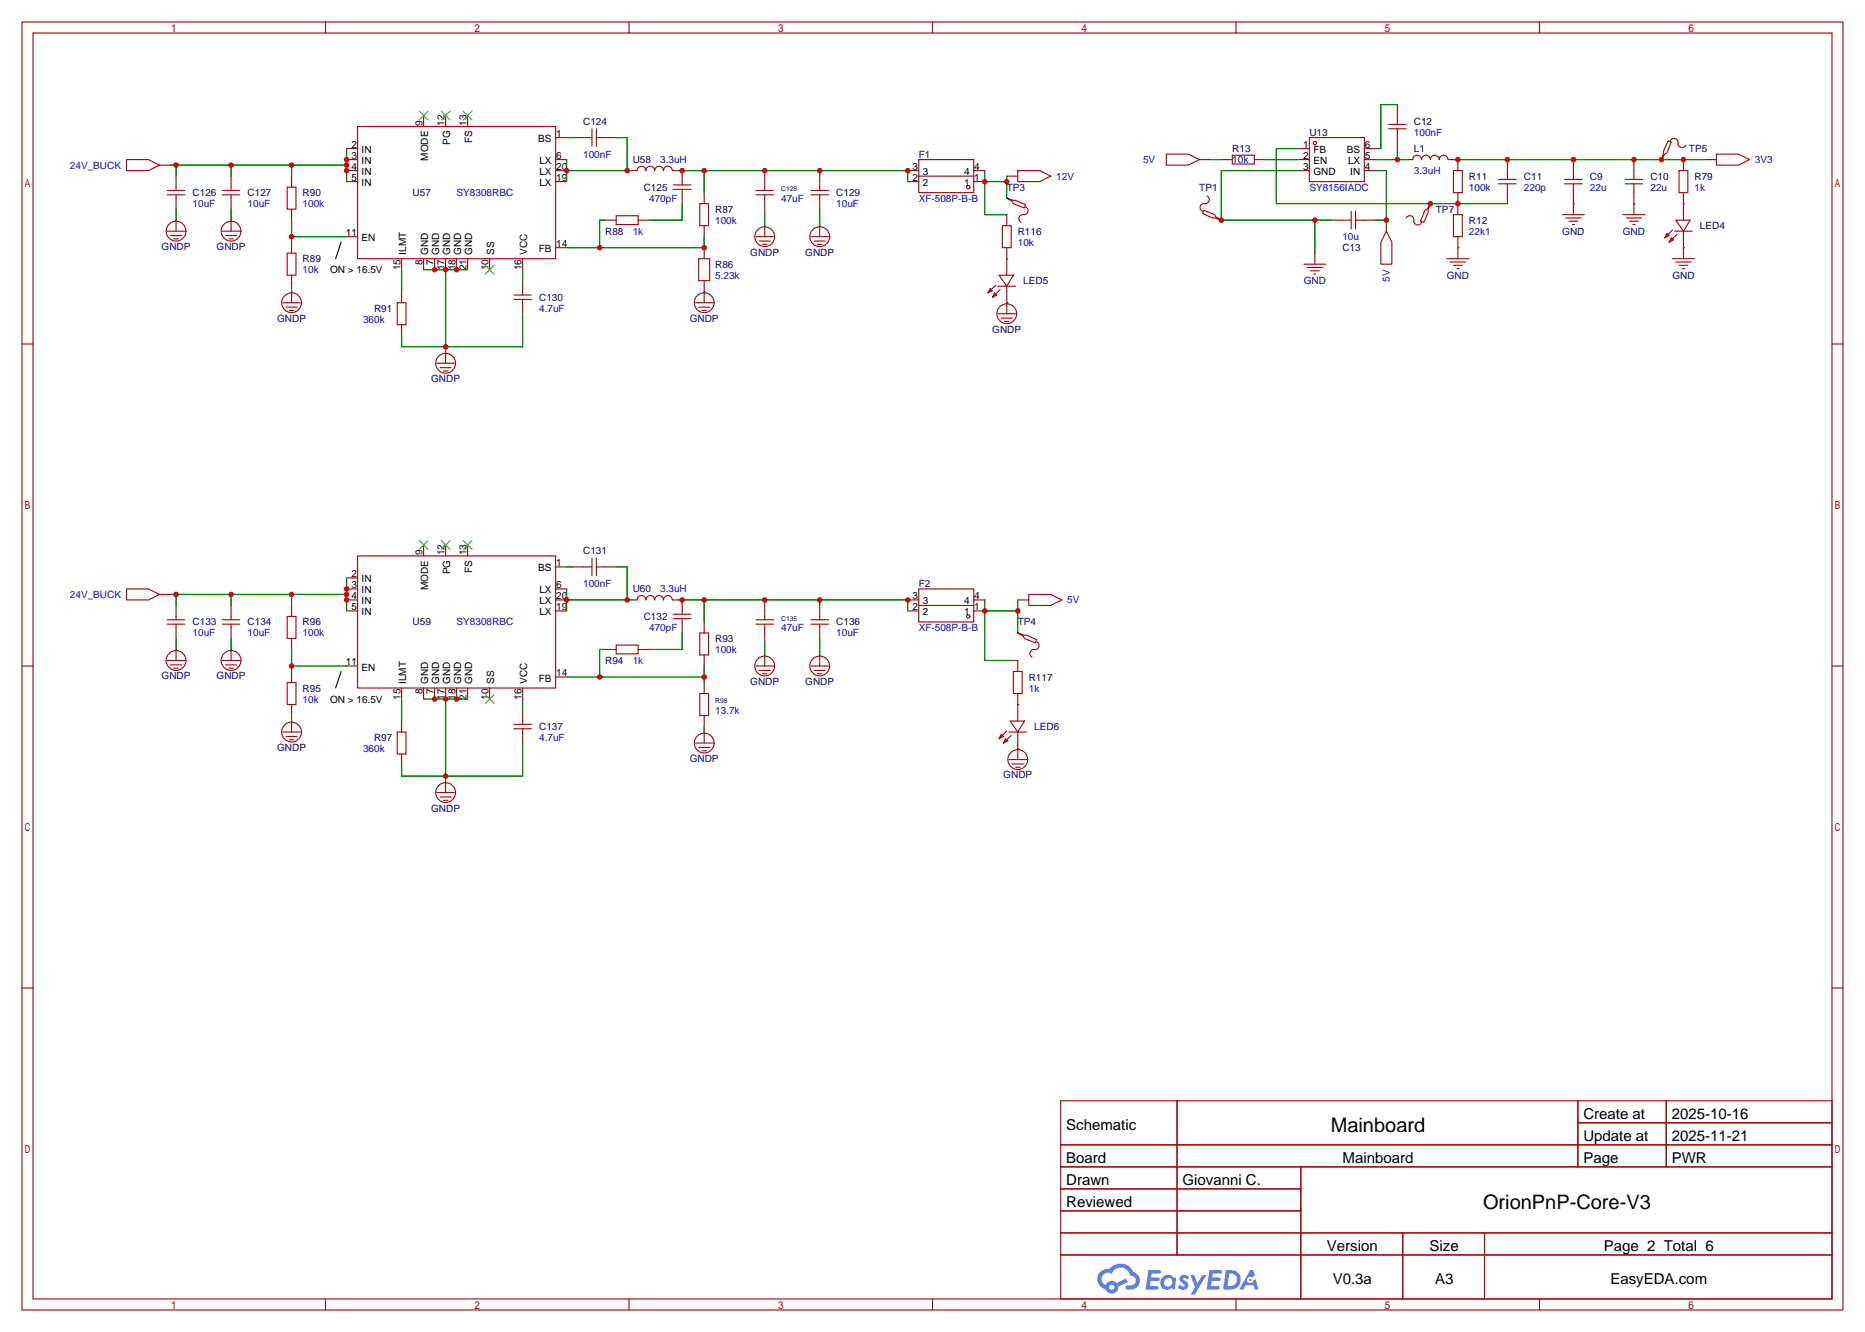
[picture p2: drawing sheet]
<svg xmlns="http://www.w3.org/2000/svg" width="431mm" height="307mm" viewBox="0 0 431 307" stroke-linecap="round" stroke-linejoin="round" font-family="sans-serif">
<g fill="none" stroke="#a10000" stroke-width=".25">
<path d="M5.1 5.1h420.3v297.2h-420.3zM7.6 7.6h415.3v292.1h-415.3zM75.1 5.1v2.5M145.2 5.1v2.5M215.3 5.1v2.5M285.3 5.1v2.5M355.4 5.1v2.5M5.1 79.4h2.5M422.9 79.4h2.5M5.1 153.7h2.5M422.9 153.7h2.5M5.1 228h2.5"/>
<path d="M422.9 228h2.5M244.9 254h178v45.7h-178zM271.7 254v35.6M364.3 254v15.2M364.3 259.1h58.6M384.7 254v15.2M244.9 264.2h178M244.9 269.2h178M244.9 274.3h55.4M244.9 279.4h55.4M300.3 269.2v30.5M75.1 299.7v2.6"/>
<path d="M145.2 299.7v2.6M215.3 299.7v2.6M244.9 284.5h178M244.9 289.6h178M285.3 299.7v2.6M323.8 284.5v15.2M342.7 284.5v15.2M355.4 299.7v2.6"/>
</g>
<g fill="#5487ff">
<path d="M272.6 294.4a1.3 1.3 0 0 1 1.8 .3l-.4 .6a.54 .54 0 0 0-.9-.2l.1 .2a1.28 1.28 0 0 1 .8 2 1.53 1.53 0 0 1-2.2-.3l.6-.6 .7 .5a.31 .31 0 0 0 .4-.3 .31 .31 0 0 0-.3-.4 1.12 1.12 0 0 1-.6-1.8z"/>
<path d="M274.9 294.2h.8l.7 2 1.2-2h.9l-2.7 4.5h-.9l.9-1.6z"/>
<path d="M265.1 293h2.3a.46 .46 0 0 1 .5 .1 .46 .46 0 0 1 .1 .5l-.4 .2h-1.7l-.2 1h1.7a.4 .4 0 0 1 .3 .4 .4 .4 0 0 1-.4 .4h-1.7l-.2 1.2h1.4a.46 .46 0 0 1 .5 0 .46 .46 0 0 1 .1 .5l-.3 .2h-2.6z"/>
<path d="M279.2 293.1h2.3a.47 .47 0 0 1 .5 0 .47 .47 0 0 1 .1 .5l-.4 .2h-1.7l-.2 1h1.7a.4 .4 0 0 1 .3 .4 .4 .4 0 0 1-.4 .4h-1.7l-.1 1.2 1.3-.1a.46 .46 0 0 1 .5 .1 .46 .46 0 0 1 .1 .5l-.3 .2h-2.6z"/>
<path d="M288.6 293.1h.7l.4 1.3-.7 .3a.75 .75 0 0 0-1.1 .3 .75 .75 0 0 0 .5 1.1 .75 .75 0 0 0 1-.7l.5-.3 .6 2.4h-.9l-.2-.9h-1.8l-.6 .9h-.9z"/>
<path d="M283 293.1l-.6 4.4h1.4a2.27 2.27 0 0 0 2.6-2.2 2.27 2.27 0 0 0-2.7-2.2zM283.8 293.8a1.5 1.5 0 0 1 1.8 1.6 1.5 1.5 0 0 1-2 1.4h-.2z"/>
<path d="M268.4 294.7a1.6 1.6 0 0 0-.3 2.3 1.6 1.6 0 0 0 2.3 .2l.8 .3 .3-2.4-.2-.3-.4-.1a1.58 1.58 0 0 0-2.5 0zM269 295.2a.99 .99 0 0 1 1.7 .6 .99 .99 0 0 1-1.4 1.1 .98 .98 0 0 1-.3-1.7z"/>
<path d="M254.1 293.5a2.37 2.37 0 0 0 1.1 4 1.54 1.54 0 0 0 1.8 1 1.54 1.54 0 0 0 1.2-1.6l2.1-1.1-.4-.8-2.1 1a1.57 1.57 0 0 0-2.6 .5 1.5 1.5 0 0 1-.7-2.1 1.5 1.5 0 0 1 2.1-.5 2.23 2.23 0 0 1 2.3-1.4 2.23 2.23 0 0 1 2 1.8 1.16 1.16 0 0 1 1.3 1.1 1.16 1.16 0 0 1-1.1 1.2h-.7a.47 .47 0 0 0-.6 .4 .47 .47 0 0 0 .5 .5 2.14 2.14 0 0 0 2.7-1.3 2.14 2.14 0 0 0-1.4-2.7 3.2 3.2 0 0 0-5.4-.7l-1.2 .1zM256.1 297a.58 .58 0 0 1 1.1 0 .58 .58 0 0 1-1.1 0z"/>
<circle cx="288.6" cy="295.3" r=".28"/>
</g>
<g fill="none" stroke="#a10000" stroke-width=".25">
<path d="M29.2 36.8h5.1l2.5 1.3-2.5 1.3h-5.1zM36.8 38.1h2.6M80 39.4h2.5M80 34.3h2.5M80 36.8h2.5M82.5 29.2h45.8v30.5h-45.8zM97.8 26.7v2.5M102.9 26.7v2.5M107.9 26.7v2.5M128.3 39.4h2.5M128.3 36.8h2.5M128.3 31.8h2.5"/>
<path d="M132.1 31.8h4.6M136.7 29.7v4.1M137.7 31.8h4.5M137.7 29.7v4.1M146 39.4h1.1a1.02 1.02 0 0 1 1-1 1.02 1.02 0 0 1 1 1 1.02 1.02 0 0 1 1-1 1.02 1.02 0 0 1 1 1 1.02 1.02 0 0 1 1-1 1.02 1.02 0 0 1 1.1 1 1.02 1.02 0 0 1 1-1 1.02 1.02 0 0 1 1 1h1M157.5 39.4v3.3M176.5 39.4v4.5M209.5 39.4h2.6M212.1 36.8h12.7v7.6h-12.7zM224.8 39.4h2.5M234.9 39.4h5.1l2.6 1.2-2.6 1.3h-5.1zM269.2 35.6h5.1l2.6 1.2-2.6 1.3h-5.1z"/>
<path d="M276.9 36.8h2.5M281.9 36.8h2.6M284.5 35.8h5.1v2h-5.1zM289.6 36.8h2.5M299.7 39.4h2.6M299.7 34.3h2.6M299.7 36.8h2.6M302.3 31.8h12.7v10.1h-12.7zM315 39.4h2.5M315 34.3h2.5M315 36.8h2.5M320.5 28.7h4.1"/>
<path d="M320.5 29.7h4.1M322.6 24.1v4.6M322.6 29.7v4.6M325.1 36.8h1a1.02 1.02 0 0 1 1.1-1 1.02 1.02 0 0 1 1 1 1.02 1.02 0 0 1 1-1 1.02 1.02 0 0 1 1 1 1.02 1.02 0 0 1 1-1 1.02 1.02 0 0 1 1 1 1.02 1.02 0 0 1 1-1 1.02 1.02 0 0 1 1.1 1h1M335.5 39.4h2.1v5.1h-2.1zM336.5 36.8v2.6M348 36.8v4.6M363.2 36.8v4.6M377.2 36.8v4.6M383.5 36.6v.2M385.1 32.5l.7 .3-1 2.5-.5 .3-.8 1.2 .5-1.5v-.5zM385.6 32.5a.93 .93 0 0 1 1.1-.6 .93 .93 0 0 1 .6 1.1 .94 .94 0 0 0 .7 1 .94 .94 0 0 0 1.1-.5"/>
<path d="M387.6 39.4h2v5.1h-2zM388.6 36.8v2.6M393.7 36.8h2.5M396.2 35.6h5.1l2.6 1.2-2.6 1.3h-5.1zM38.6 53.3h4.1M38.6 45h4.1M38.6 43.9h4.1M39.4 54.4h2.5M40.1 55.1h1M40.6 40.6v3.3M40.6 45v3.3M40.6 50.8v2.5"/>
<path d="M51.3 53.3h4.1M51.3 45h4.1M51.3 43.9h4.1M52.1 54.4h2.5M52.8 55.1h1M53.3 40.6v3.3M53.3 45v3.3M53.3 50.8v2.5M66.3 58.4h2v5.1h-2zM66.3 43.2h2v5.1h-2zM67.3 40.6v2.6M67.3 48.3v2.5"/>
<path d="M67.3 55.9v2.5M80 41.9h2.5M80 54.6h2.5M92.7 59.7v2.5M97.8 59.7v2.5M100.3 59.7v2.5M102.9 59.7v2.5M105.4 59.7v2.5M107.9 59.7v2.5M113 59.7v2.5M120.6 59.7v2.5M128.3 41.9h2.5"/>
<path d="M128.3 57.2h2.5M139.7 50.8h2.5M142.2 49.8h5.1v2h-5.1zM147.3 50.8h2.6M155.4 43.7h4.1M155.4 42.7h4.1M157.5 43.7v3.3M161.3 59.7h2.5v5.1h-2.5zM161.5 47h2.1v5.1h-2.1zM162.6 44.4v2.6M162.6 52.1v2.5M162.6 57.2v2.5"/>
<path d="M174.5 54.6h4.1M174.5 45h4.1M174.5 43.9h4.1M175.3 55.6h2.5M176 56.4h1M176.5 45v4.5M176.5 52.1v2.5M187.2 54.6h4.1M187.2 45h4.1M187.2 43.9h4.1M188 55.6h2.5M188.7 56.4h1"/>
<path d="M189.2 40.6v3.3M189.2 45v3.3M189.2 52.1v2.5M209.5 41.9h2.6M212.1 40.6h12.7M224.8 41.9h2.5M231.4 52.1h2v5.1h-2zM232.4 45.7l1.5 .5h.5l2.3 1-.2 .8-2.6-1-.2-.5zM232.4 40.6h2.5M232.4 45.7h.3M232.4 49.5v2.6M232.4 57.2v6.3"/>
<path d="M236.7 47.8a.93 .93 0 0 1 .6 1.1 .93 .93 0 0 1-1.1 .6 .94 .94 0 0 0-1 .7 .94 .94 0 0 0 .5 1.1M277.9 48.5l2.5 1 .3 .5 1.2 .8-1.5-.5h-.5l-2.3-1zM278.6 45.2a.98 .98 0 0 1 .5 1.3 .98 .98 0 0 1-1.3 .5 .93 .93 0 0 0-.8 .8 .93 .93 0 0 0 .6 1M281.7 50.8h.2M303.5 58.4v2.6M307.3 50.8h4.6M311.9 48.8v4M312.9 50.8h4.6M312.9 48.8v4M320 53.3l1.3 2.6v5.1h-2.5v-5.1zM320 50.8v2.5M324.6 50.3a.98 .98 0 0 1 1.3-.4 .98 .98 0 0 1 .5 1.2 .93 .93 0 0 0 .8 .8 .93 .93 0 0 0 1-.6"/>
<path d="M330.2 47l-.5 1.5v.5l-1 2.3-.8-.2 1-2.6 .5-.2zM330.2 47v.2M334 59.7h5.1M335.5 49.5h2.1v5.1h-2.1zM336.5 44.4v5.1M336.5 54.6v5.1M345.9 41.4h4.1M345.9 42.4h4.1M348 42.4v4.6M360.7 49.5h5.1M361.2 41.4h4.1M361.2 42.4h4.1"/>
<path d="M361.4 50.3h3.6M362.2 51.1h2M363 51.8h.5M363.2 42.4v7.1M374.6 49.5h5.1M375.2 41.4h4M375.2 42.4h4M375.4 50.3h3.6M376.2 51.1h2M376.9 51.8h.5M377.2 42.4v7.1M384.8 53.8l.5 .6-1 .5z"/>
<path d="M385.8 54.9l.5 .5-1 .5zM386.1 59.7h5.1M386.1 53.1l-1.8 1.8M386.6 53.3h4.1M386.8 50.8h3.3l-1.5 2.5zM387.1 54.1l-1.8 1.8M388.6 44.4v6.4M388.6 53.3v6.4M65.3 69.8h4M66 70.9h2.6M66.8 71.6h1M67.3 63.5v2.5"/>
<path d="M67.3 67.3v2.5M91.7 69.8h2v5.1h-2zM92.7 67.3v2.5M92.7 74.9v2.6M118.6 69.1h4.1M118.6 68.1h4.1M120.6 64.8v3.3M120.6 69.1v3.3M160.5 69.8h4.1M161.3 70.9h2.5M162.1 71.6h1M162.6 64.8v5"/>
<path d="M228.6 66.5l.5 .6-1 .5zM229.6 67.6l.5 .5-1 .5zM229.9 65.8l-1.8 1.8M230.4 66h4M230.4 72.4h4M230.6 63.5h3.3l-1.5 2.5zM230.9 66.8l-1.8 1.8M231.1 73.4h2.6M231.9 74.2h1M232.4 66v6.4M301 61h5.1M301.8 61.7h3.5"/>
<path d="M302.5 62.5h2M303.3 63.2h.5M334.8 60.5h3.5M335.5 61.2h2.1M336.3 62h.5M386.8 60.5h3.6M387.6 61.2h2M388.4 62h.5M100.8 83.8h4.1M101.6 84.8h2.5M102.4 85.6h1M102.9 81.3v2.5"/>
<path d="M29.2 135.9h5.1l2.5 1.3-2.5 1.2h-5.1zM36.8 137.2h2.6M40.6 139.7v3.3M53.3 139.7v3.3M67.3 139.7v2.5M80 138.4h2.5M80 133.3h2.5M80 135.9h2.5M82.5 128.3h45.8v30.5h-45.8zM97.8 125.7v2.6M102.9 125.7v2.6M107.9 125.7v2.6"/>
<path d="M128.3 138.4h2.5M128.3 130.8h2.5M128.3 135.9h2.5M132.1 130.8h4.6M136.7 128.8v4M137.7 128.8v4M137.7 130.8h4.5M146 138.4h1.1a1.02 1.02 0 0 1 1-1 1.02 1.02 0 0 1 1 1 1.02 1.02 0 0 1 1-1 1.02 1.02 0 0 1 1 1 1.02 1.02 0 0 1 1-1 1.02 1.02 0 0 1 1.1 1 1.02 1.02 0 0 1 1-1 1.02 1.02 0 0 1 1 1h1M157.5 138.4v3.3M176.5 138.4v4.6M189.2 139.7v3.3M209.5 138.4h2.6"/>
<path d="M212.1 135.9h12.7v7.6h-12.7zM212.1 139.7h12.7M224.8 138.4h2.5M234.9 138.4h2.6M237.5 137.2h5.1l2.5 1.2-2.5 1.3h-5.1zM38.6 144h4.1M38.6 143h4.1M38.6 152.4h4.1M39.4 153.4h2.5M40.1 154.2h1M40.6 144v3.3M40.6 149.9v2.5"/>
<path d="M51.3 144h4.1M51.3 143h4.1M51.3 152.4h4.1M52.1 153.4h2.5M52.8 154.2h1M53.3 144v3.3M53.3 149.9v2.5M66.3 157.5h2v5.1h-2zM66.3 142.2h2v5.1h-2zM67.3 147.3v2.6M67.3 154.9v2.6M80 141h2.5"/>
<path d="M80 153.7h2.5M92.7 158.8v2.5M97.8 158.8v2.5M100.3 158.8v2.5M102.9 158.8v2.5M105.4 158.8v2.5M107.9 158.8v2.5M113 158.8v2.5M120.6 158.8v2.5M128.3 141h2.5M128.3 156.2h2.5M139.7 149.9h2.5"/>
<path d="M142.2 148.8h5.1v2.1h-5.1zM147.3 149.9h2.6M155.4 142.7h4.1M155.4 141.7h4.1M157.5 142.7v3.3M161.5 146h2.1v5.1h-2.1zM162.6 143.5v2.5M162.6 151.1v2.6M162.6 157.5v2.5M174.5 153.7h4.1M174.5 144h4.1M174.5 143h4.1"/>
<path d="M175.3 154.7h2.5M176 155.4h1M176.5 144v4.6M176.5 151.1v2.6M187.2 153.7h4.1M187.2 144h4.1M187.2 143h4.1M188 154.7h2.5M188.7 155.4h1M189.2 144v3.3M189.2 151.1v2.6M209.5 141h2.6"/>
<path d="M224.8 141h2.5M233.9 154.9h2.1v5.1h-2.1zM234.9 146l1.6 .6h.5l2.3 1-.3 .7-2.5-1-.3-.5zM234.9 146h.3M234.9 152.4v2.5M239.3 148.1a.93 .93 0 0 1 .5 1.1 .93 .93 0 0 1-1 .7 .94 .94 0 0 0-1 .6 .94 .94 0 0 0 .5 1.1M65.3 168.9h4M66 169.9h2.6M66.8 170.7h1M67.3 162.6v2.5M67.3 166.4v2.5M91.7 168.9h2v5.1h-2z"/>
<path d="M92.7 166.4v2.5M92.7 174v2.5M118.6 168.1h4.1M118.6 167.1h4.1M120.6 163.8v3.3M120.6 168.1v3.3M160.5 171.4h4.1M161.3 172.5h2.5M161.5 160h2.1v5.1h-2.1zM162.1 173.2h1M162.6 165.1v2.5M162.6 168.9v2.5"/>
<path d="M231.1 169.4l.5 .5-1 .5zM232.2 170.4l.5 .5-1.1 .5zM232.4 168.7l-1.8 1.7M232.9 168.9h4.1M232.9 175.3h4.1M233.2 166.4h3.3l-1.6 2.5zM233.4 169.7l-1.8 1.7M233.7 176.3h2.5M234.4 177h1.1M234.9 160v6.4M234.9 168.9v6.4M100.8 182.9h4.1"/>
<path d="M101.6 183.9h2.5M102.4 184.7h1M102.9 180.3v2.6"/>
<circle cx="303.5" cy="33" r=".38"/>
<circle cx="40.6" cy="53.3" r="2.29"/>
<circle cx="53.3" cy="53.3" r="2.29"/>
<circle cx="176.5" cy="54.6" r="2.29"/>
<circle cx="189.2" cy="54.6" r="2.29"/>
<circle cx="223.5" cy="43.2" r=".38"/>
<circle cx="67.3" cy="69.9" r="2.29"/>
<circle cx="162.6" cy="69.9" r="2.29"/>
<circle cx="232.4" cy="72.4" r="2.29"/>
<circle cx="102.9" cy="83.8" r="2.29"/>
<circle cx="40.6" cy="152.4" r="2.29"/>
<circle cx="53.3" cy="152.4" r="2.29"/>
<circle cx="176.5" cy="153.7" r="2.29"/>
<circle cx="189.2" cy="153.7" r="2.29"/>
<circle cx="223.5" cy="142.2" r=".38"/>
<circle cx="67.3" cy="168.9" r="2.29"/>
<circle cx="162.6" cy="171.5" r="2.29"/>
<circle cx="234.9" cy="175.3" r="2.29"/>
<circle cx="102.9" cy="182.9" r="2.29"/>
</g>
<g fill="none" stroke="#008700" stroke-width=".25">
<path d="M39.4 38.1h40.6M40.6 38.1v2.5M53.3 38.1v2.5M67.3 38.1v2.5M80 34.3v7.6M130.8 39.4h15.2M130.8 31.8h1.3M130.8 36.8v5.1M142.2 31.8h2.6v7.6M156.2 39.4h53.3v2.5M162.6 39.4v5M189.2 39.4v1.2"/>
<path d="M227.3 39.4v10.1h5.1M279.4 36.8h2.5M292.1 36.8h7.6M299.7 34.3h-5.1v12.7h53.4M299.7 39.4h-17.8v11.4h25.4M317.5 36.8h7.6M317.5 39.4h2.5v11.4h-2.5M322.6 24.1h-3.8v10.2h-1.3M322.6 34.3v2.5M335.3 36.8h58.4M40.6 48.3v2.5M53.3 48.3v2.5"/>
<path d="M67.3 50.8v5.1M67.3 54.6h12.7M139.7 50.8h-1.3v6.4M157.5 47v3.8h-7.6M162.6 54.6v2.6h-31.8M176.5 49.5v2.6M189.2 48.3v3.8M227.3 41.9h5.1M232.4 59.7h.1M232.4 40.6v5.1M303.5 50.8v7.6M336.5 57.2h.1"/>
<path d="M363.2 47h.1M377.2 47h.1M388.6 47h.1M388.6 57.2h.1M67.3 66v1.3M92.7 62.2v5.1M97.8 62.2h10.1M102.9 62.2v19.1M120.6 72.4v7.6h-27.9v-2.5M120.6 62.2v2.6M162.6 67.3h.1M232.4 69.8h.1"/>
<path d="M39.4 137.2h40.6M40.6 137.2v2.5M53.3 137.2v2.5M67.3 137.2v2.5M80 133.3v7.7M130.8 135.9v5.1M130.8 130.8h1.3M130.8 138.4h15.2M142.2 130.8h2.6v7.6M156.2 138.4h53.3v2.6M162.6 138.4v5.1M189.2 138.4v1.3"/>
<path d="M227.3 138.4v14h7.6M234.9 138.4v7.6M40.6 147.3v2.6M53.3 147.3v2.6M67.3 149.9v5M67.3 153.7h12.7M130.8 156.2h31.8M139.7 149.9h-1.3v6.3M157.5 146v3.9h-7.6M162.6 153.7v3.8M176.5 148.6v2.5M189.2 147.3v3.8"/>
<path d="M227.3 141h7.6M67.3 165.1v1.3M92.7 161.3v5.1M97.8 161.3h10.1M102.9 161.3v19M120.6 171.4v7.7h-27.9v-2.6M120.6 161.3v2.5M162.6 167.6v1.3M234.9 162.6h.1M234.9 172.7h.1"/>
</g>
<g fill="none" stroke="#3c3" stroke-width=".25">
<path d="M96.8 25.7l2 2M98.8 25.7l-2 2M101.9 25.7l2 2M103.9 25.7l-2 2M106.9 25.7l2.1 2M109 25.7l-2.1 2M112 61.2l2 2M114 61.2l-2 2M96.8 124.7l2 2M98.8 124.7l-2 2M101.9 124.7l2 2M103.9 124.7l-2 2"/>
<path d="M106.9 124.7l2.1 2M109 124.7l-2.1 2M112 160.3l2 2M114 160.3l-2 2"/>
</g>
<path d="M78.7 55.9l-1.2 3.8M78.7 154.9l-1.2 3.9" fill="none" stroke="#000" stroke-width=".25"/>
<g fill="#c00">
<circle cx="232.4" cy="41.9" r=".63"/>
<circle cx="227.3" cy="41.9" r=".63"/>
<circle cx="235" cy="141" r=".63"/>
<circle cx="227.3" cy="141" r=".63"/>
<circle cx="377.2" cy="36.8" r=".63"/>
<circle cx="363.2" cy="36.8" r=".63"/>
<circle cx="383.5" cy="36.8" r=".63"/>
<circle cx="388.6" cy="36.8" r=".63"/>
<circle cx="348" cy="36.8" r=".63"/>
<circle cx="336.6" cy="36.8" r=".63"/>
<circle cx="336.6" cy="47" r=".63"/>
<circle cx="330.2" cy="47" r=".63"/>
<circle cx="322.6" cy="36.8" r=".63"/>
<circle cx="320" cy="50.8" r=".63"/>
<circle cx="303.5" cy="50.8" r=".63"/>
<circle cx="281.9" cy="50.8" r=".63"/>
<circle cx="162.6" cy="57.1" r=".63"/>
<circle cx="138.4" cy="57.1" r=".63"/>
<circle cx="80" cy="36.8" r=".63"/>
<circle cx="80" cy="38.1" r=".63"/>
<circle cx="80" cy="39.4" r=".63"/>
<circle cx="67.3" cy="38.1" r=".63"/>
<circle cx="53.3" cy="38.1" r=".63"/>
<circle cx="40.6" cy="38.1" r=".63"/>
<circle cx="100.3" cy="62.2" r=".63"/>
<circle cx="102.9" cy="62.2" r=".63"/>
<circle cx="105.4" cy="62.2" r=".63"/>
<circle cx="102.9" cy="80" r=".63"/>
<circle cx="157.5" cy="39.4" r=".63"/>
<circle cx="162.6" cy="39.4" r=".63"/>
<circle cx="176.5" cy="39.4" r=".63"/>
<circle cx="189.2" cy="39.4" r=".63"/>
<circle cx="209.6" cy="39.4" r=".63"/>
<circle cx="130.8" cy="39.4" r=".63"/>
<circle cx="144.8" cy="39.4" r=".63"/>
<circle cx="67.3" cy="54.6" r=".63"/>
<circle cx="162.6" cy="156.2" r=".63"/>
<circle cx="138.4" cy="156.2" r=".63"/>
<circle cx="80" cy="135.9" r=".63"/>
<circle cx="80" cy="137.2" r=".63"/>
<circle cx="80" cy="138.4" r=".63"/>
<circle cx="67.3" cy="137.2" r=".63"/>
<circle cx="53.3" cy="137.2" r=".63"/>
<circle cx="40.6" cy="137.2" r=".63"/>
<circle cx="100.3" cy="161.3" r=".63"/>
<circle cx="102.9" cy="161.3" r=".63"/>
<circle cx="105.4" cy="161.3" r=".63"/>
<circle cx="102.9" cy="179.1" r=".63"/>
<circle cx="162.6" cy="138.4" r=".63"/>
<circle cx="157.5" cy="138.4" r=".63"/>
<circle cx="176.5" cy="138.4" r=".63"/>
<circle cx="189.2" cy="138.4" r=".63"/>
<circle cx="209.6" cy="138.4" r=".63"/>
<circle cx="130.8" cy="138.4" r=".63"/>
<circle cx="144.8" cy="138.4" r=".63"/>
<circle cx="67.3" cy="153.7" r=".63"/>
</g>
<g font-size="4.6">
<text x="307.2" y="261.1">Mainboard</text>
<text x="342.4" y="278.9">OrionPnP-Core-V3</text>
</g>
<g font-size="3.5">
<text x="246.1" y="260.8">Schematic</text>
<text x="365.5" y="258.2">Create at</text>
<text x="365.5" y="263.3">Update at</text>
<text x="385.9" y="258.2">2025-10-16</text>
<text x="385.9" y="263.3">2025-11-21</text>
<text x="246.1" y="268.4">Board</text>
<text x="309.9" y="268.4">Mainboard</text>
<text x="365.5" y="268.4">Page</text>
<text x="385.9" y="268.4">PWR</text>
<text x="246.1" y="273.5">Drawn</text>
<text x="273" y="273.5">Giovanni C.</text>
<text x="246.1" y="278.5">Reviewed</text>
<text x="306.3" y="288.7">Version</text>
<text x="330" y="288.7">Size</text>
<text x="370.2" y="288.7">Page 2 Total 6</text>
<text x="307.7" y="296.3">V0.3a</text>
<text x="331.3" y="296.3">A3</text>
<text x="371.8" y="296.3">EasyEDA.com</text>
</g>
<g font-size="2.3">
<text x="97.6" y="29.1" transform="rotate(-90 97.6 29.1)">9</text>
<text x="102.6" y="29.1" transform="rotate(-90 102.6 29.1)">12</text>
<text x="107.7" y="29.1" transform="rotate(-90 107.7 29.1)">13</text>
<text x="81.1" y="34.1">2</text>
<text x="83.5" y="35.3">IN</text>
<text x="103.9" y="33.5" transform="rotate(-90 103.9 33.5)">PG</text>
<text x="109" y="33.1" transform="rotate(-90 109 33.1)">FS</text>
<text x="124.2" y="32.8">BS</text>
<text x="128.4" y="31.5">1</text>
<text x="300.8" y="34.1">1</text>
<text x="303.2" y="35.3">FB</text>
<text x="310.9" y="35.3">BS</text>
<text x="315.1" y="34.1">6</text>
<text x="81.1" y="36.6">3</text>
<text x="81.1" y="39.1">4</text>
<text x="81.1" y="41.7">5</text>
<text x="83.5" y="37.9">IN</text>
<text x="83.5" y="40.4">IN</text>
<text x="98.8" y="37.1" transform="rotate(-90 98.8 37.1)">MODE</text>
<text x="124.5" y="37.9">LX</text>
<text x="124.5" y="40.4">LX</text>
<text x="128.4" y="36.6">6</text>
<text x="128.4" y="41.7">19</text>
<text x="128.4" y="39.1">20</text>
<text x="210.7" y="39.1">3</text>
<text x="210.7" y="41.7">2</text>
<text x="213" y="40.4">3</text>
<text x="222.6" y="40.4">4</text>
<text x="224.9" y="41.7">1</text>
<text x="224.9" y="39.1">4</text>
<text x="300.8" y="36.6">2</text>
<text x="300.8" y="39.1">3</text>
<text x="303.2" y="37.9">EN</text>
<text x="303.2" y="40.4">GND</text>
<text x="311.2" y="37.9">LX</text>
<text x="311.7" y="40.4">IN</text>
<text x="315.1" y="39.1">4</text>
<text x="315.1" y="36.6">5</text>
<text x="83.5" y="43">IN</text>
<text x="124.5" y="43">LX</text>
<text x="213" y="43">2</text>
<text x="222.6" y="43">1</text>
<text x="79.9" y="54.4">11</text>
<text x="83.5" y="55.7">EN</text>
<text x="93.8" y="58.8" transform="rotate(-90 93.8 58.8)">ILMT</text>
<text x="98.8" y="58.8" transform="rotate(-90 98.8 58.8)">GND</text>
<text x="101.4" y="58.8" transform="rotate(-90 101.4 58.8)">GND</text>
<text x="103.9" y="58.8" transform="rotate(-90 103.9 58.8)">GND</text>
<text x="106.5" y="58.8" transform="rotate(-90 106.5 58.8)">GND</text>
<text x="109" y="58.8" transform="rotate(-90 109 58.8)">GND</text>
<text x="114.1" y="58.8" transform="rotate(-90 114.1 58.8)">SS</text>
<text x="121.7" y="58.8" transform="rotate(-90 121.7 58.8)">VCC</text>
<text x="124.4" y="58.2">FB</text>
<text x="128.4" y="56.9">14</text>
<text x="76.2" y="63">ON &gt; 16.5V</text>
<text x="92.5" y="62.4" transform="rotate(-90 92.5 62.4)">15</text>
<text x="97.6" y="61.1" transform="rotate(-90 97.6 61.1)">8</text>
<text x="100.1" y="61.1" transform="rotate(-90 100.1 61.1)">7</text>
<text x="102.6" y="62.4" transform="rotate(-90 102.6 62.4)">17</text>
<text x="105.2" y="62.4" transform="rotate(-90 105.2 62.4)">18</text>
<text x="107.7" y="62.4" transform="rotate(-90 107.7 62.4)">21</text>
<text x="112.8" y="62.4" transform="rotate(-90 112.8 62.4)">10</text>
<text x="120.4" y="62.4" transform="rotate(-90 120.4 62.4)">16</text>
<text x="97.6" y="128.1" transform="rotate(-90 97.6 128.1)">9</text>
<text x="102.6" y="128.1" transform="rotate(-90 102.6 128.1)">12</text>
<text x="107.7" y="128.1" transform="rotate(-90 107.7 128.1)">13</text>
<text x="124.2" y="131.9">BS</text>
<text x="128.4" y="130.6">1</text>
<text x="81.1" y="133.1">2</text>
<text x="81.1" y="135.7">3</text>
<text x="83.5" y="134.4">IN</text>
<text x="83.5" y="136.9">IN</text>
<text x="98.8" y="136.1" transform="rotate(-90 98.8 136.1)">MODE</text>
<text x="103.9" y="132.5" transform="rotate(-90 103.9 132.5)">PG</text>
<text x="109" y="132.2" transform="rotate(-90 109 132.2)">FS</text>
<text x="124.5" y="136.9">LX</text>
<text x="128.4" y="135.7">6</text>
<text x="81.1" y="138.2">4</text>
<text x="81.1" y="140.7">5</text>
<text x="83.5" y="139.5">IN</text>
<text x="83.5" y="142">IN</text>
<text x="124.5" y="142">LX</text>
<text x="124.5" y="139.5">LX</text>
<text x="128.4" y="140.7">19</text>
<text x="128.4" y="138.2">20</text>
<text x="210.7" y="138.2">3</text>
<text x="210.7" y="140.7">2</text>
<text x="213" y="139.5">3</text>
<text x="213" y="142">2</text>
<text x="222.6" y="142">1</text>
<text x="222.6" y="139.5">4</text>
<text x="224.9" y="140.7">1</text>
<text x="224.9" y="138.2">4</text>
<text x="79.9" y="153.4">11</text>
<text x="83.5" y="154.7">EN</text>
<text x="128.4" y="156">14</text>
<text x="92.5" y="161.4" transform="rotate(-90 92.5 161.4)">15</text>
<text x="93.8" y="157.8" transform="rotate(-90 93.8 157.8)">ILMT</text>
<text x="97.6" y="160.2" transform="rotate(-90 97.6 160.2)">8</text>
<text x="98.8" y="157.8" transform="rotate(-90 98.8 157.8)">GND</text>
<text x="100.1" y="160.2" transform="rotate(-90 100.1 160.2)">7</text>
<text x="101.4" y="157.8" transform="rotate(-90 101.4 157.8)">GND</text>
<text x="102.6" y="161.4" transform="rotate(-90 102.6 161.4)">17</text>
<text x="103.9" y="157.8" transform="rotate(-90 103.9 157.8)">GND</text>
<text x="105.2" y="161.4" transform="rotate(-90 105.2 161.4)">18</text>
<text x="106.5" y="157.8" transform="rotate(-90 106.5 157.8)">GND</text>
<text x="107.7" y="161.4" transform="rotate(-90 107.7 161.4)">21</text>
<text x="109" y="157.8" transform="rotate(-90 109 157.8)">GND</text>
<text x="112.8" y="161.4" transform="rotate(-90 112.8 161.4)">10</text>
<text x="114.1" y="157.8" transform="rotate(-90 114.1 157.8)">SS</text>
<text x="120.4" y="161.4" transform="rotate(-90 120.4 161.4)">16</text>
<text x="121.7" y="157.8" transform="rotate(-90 121.7 157.8)">VCC</text>
<text x="124.4" y="157.3">FB</text>
<text x="76.2" y="162.1">ON &gt; 16.5V</text>
</g>
<g font-size="2.3" fill="#000080">
<text x="134.6" y="28.7">C124</text>
<text x="326.4" y="28.7">C12</text>
<text x="284.5" y="35.1">R13</text>
<text x="302.3" y="31.3">U13</text>
<text x="326.4" y="35.1">L1</text>
<text x="389.9" y="35.1">TP5</text>
<text x="146" y="37.6">U58</text>
<text x="212.1" y="36.4">F1</text>
<text x="339.1" y="41.4">R11</text>
<text x="351.8" y="41.4">C11</text>
<text x="367" y="41.4">C9</text>
<text x="381" y="41.4">C10</text>
<text x="391.2" y="41.4">R79</text>
<text x="44.4" y="45.3">C126</text>
<text x="57.1" y="45.3">C127</text>
<text x="69.8" y="45.3">R90</text>
<text x="95.2" y="45.3">U57</text>
<text x="148.6" y="44">C125</text>
<text x="193" y="45.3">C129</text>
<text x="232.4" y="44">TP3</text>
<text x="276.9" y="44">TP1</text>
<text x="165.1" y="49.1">R87</text>
<text x="331.5" y="49.1">TP7</text>
<text x="339.1" y="51.6">R12</text>
<text x="392.4" y="52.9">LED4</text>
<text x="37.3" y="57.7">GNDP</text>
<text x="50" y="57.7">GNDP</text>
<text x="139.7" y="54.1">R88</text>
<text x="173.2" y="59">GNDP</text>
<text x="185.9" y="59">GNDP</text>
<text x="234.9" y="54.1">R116</text>
<text x="309.9" y="58">C13</text>
<text x="360.7" y="54.1">GND</text>
<text x="374.6" y="54.1">GND</text>
<text x="69.8" y="60.5">R89</text>
<text x="165.1" y="61.8">R86</text>
<text x="236.2" y="65.6">LED5</text>
<text x="301" y="65.6">GND</text>
<text x="334" y="64.3">GND</text>
<text x="386.1" y="64.3">GND</text>
<text x="86.4" y="71.9">R91</text>
<text x="124.5" y="69.4">C130</text>
<text x="64" y="74.2">GNDP</text>
<text x="159.2" y="74.2">GNDP</text>
<text x="229.1" y="76.8">GNDP</text>
<text x="99.5" y="88.2">GNDP</text>
<text x="134.6" y="127.8">C131</text>
<text x="146" y="136.7">U60</text>
<text x="212.1" y="135.4">F2</text>
<text x="148.6" y="143">C132</text>
<text x="44.4" y="144.3">C133</text>
<text x="57.1" y="144.3">C134</text>
<text x="69.8" y="144.3">R96</text>
<text x="95.2" y="144.3">U59</text>
<text x="165.1" y="148.1">R93</text>
<text x="193" y="144.3">C136</text>
<text x="234.9" y="144.3">TP4</text>
<text x="139.7" y="153.2">R94</text>
<text x="37.3" y="156.8">GNDP</text>
<text x="50" y="156.8">GNDP</text>
<text x="69.8" y="159.6">R95</text>
<text x="173.2" y="158">GNDP</text>
<text x="185.9" y="158">GNDP</text>
<text x="237.5" y="157">R117</text>
<text x="64" y="173.3">GNDP</text>
<text x="86.4" y="171">R97</text>
<text x="124.5" y="168.4">C137</text>
<text x="238.8" y="168.4">LED6</text>
<text x="159.2" y="175.8">GNDP</text>
<text x="231.6" y="179.6">GNDP</text>
<text x="99.5" y="187.2">GNDP</text>
</g>
<g font-size="2.3" fill="#00f">
<text x="326.4" y="31.3">100nF</text>
<text x="16.1" y="38.9">24V_BUCK</text>
<text x="134.6" y="36.4">100nF</text>
<text x="152.4" y="37.6">3.3uH</text>
<text x="243.8" y="41.4">12V</text>
<text x="263.9" y="37.6">5V</text>
<text x="284.5" y="37.6">10k</text>
<text x="326.4" y="40.2">3.3uH</text>
<text x="405.1" y="37.6">3V3</text>
<text x="44.4" y="47.8">10uF</text>
<text x="57.1" y="47.8">10uF</text>
<text x="69.8" y="47.8">100k</text>
<text x="105.4" y="45.3">SY8308RBC</text>
<text x="149.9" y="46.5">470pF</text>
<text x="180.3" y="46.5">47uF</text>
<text x="193" y="47.8">10uF</text>
<text x="212.1" y="46.5">XF-508P-B-B</text>
<text x="302.3" y="44">SY8156IADC</text>
<text x="339.1" y="44">100k</text>
<text x="351.8" y="44">220p</text>
<text x="367" y="44">22u</text>
<text x="381" y="44">22u</text>
<text x="391.2" y="44">1k</text>
<text x="165.1" y="51.6">100k</text>
<text x="146" y="54.1">1k</text>
<text x="234.9" y="56.7">10k</text>
<text x="309.9" y="55.4">10u</text>
<text x="339.1" y="54.1">22k1</text>
<text x="69.8" y="63">10k</text>
<text x="165.1" y="64.3">5.23k</text>
<text x="320.8" y="65.1" transform="rotate(-90 320.8 65.1)">5V</text>
<text x="124.5" y="71.9">4.7uF</text>
<text x="83.8" y="74.5">360k</text>
<text x="16.1" y="138">24V_BUCK</text>
<text x="134.6" y="135.4">100nF</text>
<text x="152.4" y="136.7">3.3uH</text>
<text x="246.4" y="139.2">5V</text>
<text x="44.4" y="146.9">10uF</text>
<text x="57.1" y="146.9">10uF</text>
<text x="69.8" y="146.9">100k</text>
<text x="105.4" y="144.3">SY8308RBC</text>
<text x="149.9" y="145.6">470pF</text>
<text x="180.3" y="145.6">47uF</text>
<text x="193" y="146.9">10uF</text>
<text x="212.1" y="145.6">XF-508P-B-B</text>
<text x="146" y="153.2">1k</text>
<text x="165.1" y="150.7">100k</text>
<text x="237.5" y="159.6">1k</text>
<text x="69.8" y="162.1">10k</text>
<text x="165.1" y="164.6">13.7k</text>
<text x="83.8" y="173.5">360k</text>
<text x="124.5" y="171">4.7uF</text>
</g>
<g font-size="1.6" fill="#000080">
<text x="180.3" y="44.1">C128</text>
<text x="180.3" y="143.2">C135</text>
<text x="165.1" y="162.2">R98</text>
</g>
</svg>
